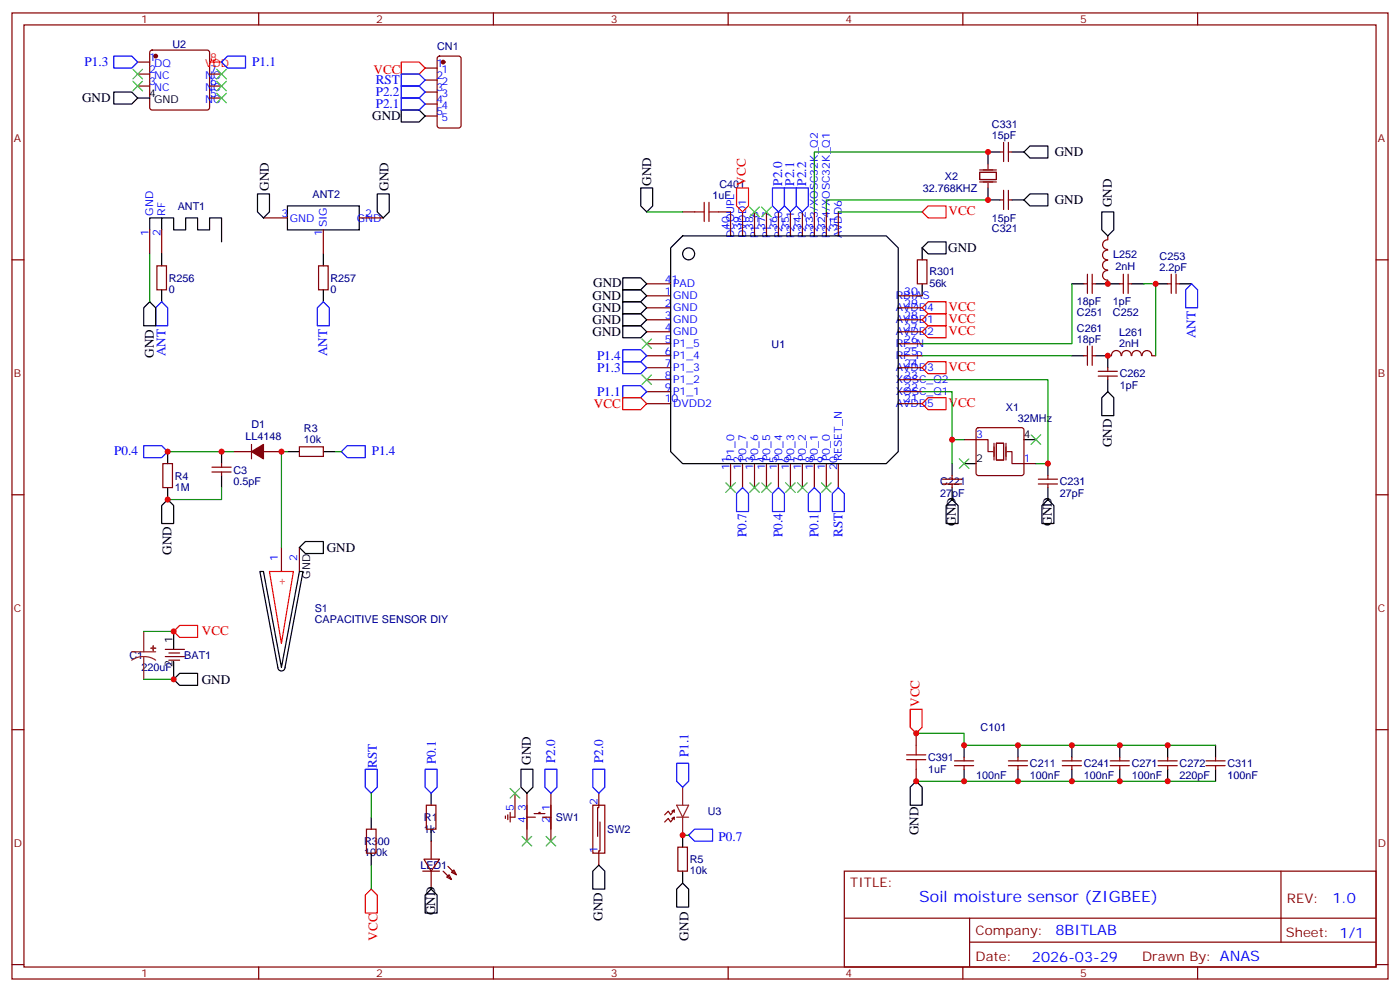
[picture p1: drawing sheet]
<svg xmlns="http://www.w3.org/2000/svg" width="412mm" height="292mm" viewBox="0 0 412 292" stroke-linecap="round" stroke-linejoin="round" font-family="sans-serif">
<g fill="none" stroke="#870000" stroke-width=".35">
<path d="M3.5 3.8h405.4v284.3h-405.4zM7.1 7.3h398.2v277.3h-398.2zM40.6 18.3h3.5M44.3 15l.5-.3h16.2l.5 .3 .2 .5v16.2l-.2 .5-.5 .2h-16.2l-.5-.2-.2-.5v-16.2zM76.2 3.8v3.5M129 16.7l.5-.2h5.6l.7 .4v20.1l-.4 .6-5.9 .1-.7-.5v-20zM145.3 3.8v3.5M214.5 3.8v3.5M283.6 3.8v3.5M352.8 3.8v3.5M40.6 21.8h3.5M40.6 25.3h3.5"/>
<path d="M61.7 21.8h3.6M61.7 25.3h3.6M61.7 28.9h3.6M125.2 20h3.6M125.2 23.6h3.6M125.2 27.1h3.6M125.2 30.6h3.6M125.2 34.1h3.6M294.6 58.8h1M294.6 44.7h1M295.6 41.9v5.7M295.6 56v5.7"/>
<path d="M297 41.9v5.7M297 56v5.7M297 58.8h1.1M297 44.7h1.1M3.5 76.5h3.6M44.1 67.7v7M46.2 78.2h2.8v7.1h-2.8zM47.6 67.7v7M77.6 64.1h7.1M93.8 78.2h2.9v7.1h-2.9zM95.2 67.7v7M105.8 64.1h7.1"/>
<path d="M201.1 62.4h3.5M211.7 62.4h3.5v7M218.7 62.4v7M222.2 62.4v7M225.8 62.4v7M229.3 62.4v7M232.8 62.4v7M236.4 62.4v7M239.9 62.4v7M243.4 62.4v7M246.9 62.4v7M270.2 76.5h2.8v7h-2.8z"/>
<path d="M326.3 76.6a1.41 1.41 0 0 0-1.5 1.4 1.41 1.41 0 0 0 1.5 1.4M326.3 73.6a1.41 1.41 0 0 0-1.5 1.5 1.41 1.41 0 0 0 1.5 1.4M326.3 79.6a1.41 1.41 0 0 0-1.5 1.4 1.41 1.41 0 0 0 1.5 1.4M326.3 70.6a1.41 1.41 0 0 0-1.5 1.4 1.41 1.41 0 0 0 1.5 1.4M326.3 69.4v1.1M405.3 76.5h3.6M190.5 83.5h7.1M190.5 87.1h7.1M190.5 90.6h7.1M190.5 94.1h7.1M190.5 97.6h7.1M264.6 87.1h7"/>
<path d="M264.6 90.6h7M264.6 94.1h7M264.6 97.6h7M319.3 83.5h1M320.3 80.7v5.7M321.7 80.7v5.7M321.7 83.5h1.1M326.3 82.5v1M329.8 83.5h1.1M330.9 80.7v5.7M332.3 83.5h1.1M332.3 80.7v5.7"/>
<path d="M344 83.5h1M345 80.7v5.7M346.4 83.5h1.1M346.4 80.7v5.7M190.5 104.7h7.1M190.5 101.2h7.1M190.5 108.2h7.1M190.5 111.8h7.1M190.5 115.3h7.1M190.5 118.8h7.1M264.6 104.7h7M264.6 101.2h7"/>
<path d="M264.6 108.2h7M264.6 111.8h7M264.6 115.3h7M264.6 118.8h7M319.3 104.7h1M320.3 101.9v5.6M321.7 101.9v5.6M321.7 104.7h1.1M323.5 110.7h5.6M323.5 109.3h5.6M326.3 104.7h1.1M326.3 108.2v1.1"/>
<path d="M326.3 110.7v1.1M327.4 104.7a1.41 1.41 0 0 1 1.4-1.5 1.41 1.41 0 0 1 1.4 1.5M330.4 104.7a1.41 1.41 0 0 1 1.4-1.5 1.41 1.41 0 0 1 1.4 1.5M333.4 104.7a1.41 1.41 0 0 1 1.4-1.5 1.41 1.41 0 0 1 1.4 1.5M336.4 104.7a1.41 1.41 0 0 1 1.5-1.5 1.41 1.41 0 0 1 1.4 1.5M339.4 104.7h1M48 136.5h2.8v7h-2.8zM62.4 138.9h5.7M62.4 137.5h5.7M65.3 136.5v1M65.3 138.9v1.1M68.8 132.9h5.3"/>
<path d="M74.1 130.8v4.2M77.6 132.9h5.3M88.2 131.5h7v2.8h-7zM215.2 136.5v7M218.7 136.5v7M222.2 136.5v7M225.8 136.5v7M229.3 136.5v7M232.8 136.5v7M236.4 136.5v7M239.9 136.5v7M243.4 136.5v7"/>
<path d="M246.9 136.5v7M280.5 140v1M284 129.4h3.5M287.7 126.1l.5-.2h12.7l.5 .2 .2 .5v12.7l-.2 .5-.5 .2h-12.7l-.5-.3-.2-.4v-12.7zM301.6 136.5h3.6M308.7 140v1M3.5 145.6h3.6M277.6 142.5h5.7M277.6 141h5.7M280.5 142.5v1M305.9 142.5h5.6M305.9 141h5.6"/>
<path d="M308.7 142.5v1M405.3 145.6h3.6M82.9 161.1v7.1M88.2 161.1v7.1M48.7 193.3h5.6M48.7 191.1h5.6M49.7 194.3h3.2M49.7 192.2h3.2M3.5 214.8h3.6M269.9 215.8v3.6M405.3 214.8h3.6M125.6 237h2.8v7.1h-2.8z"/>
<path d="M149.6 239.8v1.4M150.3 239.1v2.8M151.7 233.5v7h-1.4M155.2 233.5v14.1M157.3 239.5h3.2M158.7 239.5v-.4h.4v.4M162.3 233.5v14.1M174.6 237h3.6v14.1h-3.6zM176.4 233.5v4.2h-.4v8.5M197.9 238.8l.7-.4-1 1.4-.8-1-1 1M198.6 238.4v.7M269.9 226.4v3.5"/>
<path d="M281.2 225.4h5.6M281.2 223.9h5.6M284 222.9v1M284 225.4v1M297 225.4h5.7M297 223.9h5.7M299.9 222.9v1M299.9 225.4v1M312.9 225.4h5.7M312.9 223.9h5.7M315.7 222.9v1M315.7 225.4v1"/>
<path d="M327 225.4h5.7M327 223.9h5.7M329.8 222.9v1M329.8 225.4v1M341.1 225.4h5.7M341.1 223.9h5.7M344 222.9v1M344 225.4v1M355.2 225.4h5.7M355.2 223.9h5.7M358.1 222.9v1M358.1 225.4v1"/>
<path d="M107.9 244.1h2.9v7h-2.9zM124.5 256.4h5M124.9 252.9h4.6l-2.5 3.5zM127 247.6v5.3M127 256.4v5.3M130.5 256.4l2.5 2.5M131.6 258.2l.7-.7 .7 1.4zM131.9 255l2.5 2.5M133 256.8l.7-.8 .7 1.5zM148.9 240.2v.7M155.2 240.5h2.5M159.8 240.5h2.5"/>
<path d="M176.7 241.9v8.5h-.3v4.2M197.9 240.9l.7-.4-1 1.4-.8-1-1 1M198.6 240.5v.7M199.7 249.3h2.8v7.1h-2.8zM248.7 256.4h156.6v28.2h-156.6zM377.3 256.4v20.9M248.7 270.2h156.5M285.6 277.3h119.6M285.6 270.2v14.2M3.5 283.9h3.6M76.2 284.6v3.5M145.3 284.6v3.5"/>
<path d="M214.5 284.6v3.5M283.6 284.6v3.5M352.8 284.6v3.5M405.3 283.9h3.6"/>
</g>
<g fill="none" stroke="#000" stroke-width=".35">
<path d="M33.5 27.1h5.3l1.8 1.8-1.8 1.7h-5.3zM40.6 28.9h3.5M118.2 32.4h5.3l1.7 1.7-1.7 1.8h-5.3zM75.8 57.1h3.6v5.3l-1.8 1.7-1.8-1.7zM111.1 57.1h3.6v5.3l-1.8 1.7-1.8-1.7zM188.7 55.3h3.6v5.3l-1.8 1.8-1.8-1.8zM291 55.3v3.5h3.6M294.6 44.7h-3.6v3.6M298.1 58.8h3.5M298.1 44.7h3.5M303.4 43h5.3v3.5h-5.3l-1.8-1.8zM303.4 57.1h5.3v3.5h-5.3l-1.8-1.8z"/>
<path d="M47.6 67.7v-3.6h3.6v3.6h3.5v-3.6h3.5v3.6h3.5v-3.6h3.6v7.1M47.6 64.1h-3.5v3.6M47.6 74.7v3.5M84.7 60.6h21.1v7.1h-21.1zM95.2 74.7v3.5M201.1 69.4h60l3.5 3.6v59.9l-3.5 3.6h-60l-3.5-3.6v-59.9zM271.6 73v3.5M273.4 71.2h5.3v3.5h-5.3l-1.8-1.7zM324.6 62.4h3.5v5.3l-1.8 1.7-1.7-1.7zM42.3 90.6l1.8-1.8 1.8 1.8v5.3h-3.6zM47.6 85.3v3.5M95.2 85.3v3.5"/>
<path d="M183.4 81.8h5.3l1.8 1.7-1.8 1.8h-5.3zM183.4 95.9h5.3l1.8 1.7-1.8 1.8h-5.3zM183.4 92.4h5.3l1.8 1.7-1.8 1.8h-5.3zM183.4 88.8h5.3l1.8 1.8-1.8 1.8h-5.3zM183.4 85.3h5.3l1.8 1.8-1.8 1.7h-5.3zM271.6 83.5v3.6M315.7 83.5h3.6M322.8 83.5h7M333.4 83.5h3.5M340.4 83.5h3.6M347.5 83.5h3.5M315.7 104.7h3.6"/>
<path d="M322.8 104.7h3.5v3.5M326.3 115.3l1.8 1.8v5.2h-3.5v-5.2zM326.3 111.8v3.5M49.4 132.9v3.6M65.3 132.9v3.6M65.3 140v3.5M84.7 132.9h3.5M95.2 132.9h3.6M280.5 136.5v3.5M284 136.5h3.5M301.6 129.4h3.6M308.7 136.5v3.5"/>
<path d="M49.4 147l1.8 1.8v5.3h-3.6v-5.3zM49.4 143.5v3.5M278.7 148.8l1.8-1.8 1.7 1.8v5.3h-3.5zM280.5 143.5v3.5M306.9 148.8l1.8-1.8 1.7 1.8v5.3h-3.5zM308.7 143.5v3.5M76.6 168.2h1l5.3 28.2 5.3-28.2h1.1l-5.3 28.2a1.06 1.06 0 0 1-1.1 1.1 1.06 1.06 0 0 1-1.1-1.1zM88.2 161.1l1.8-1.7h5.2v3.5h-5.2zM51.2 200l1.7-1.8h5.3v3.5h-5.3zM51.2 185.8v5.3M51.2 194.7v5.3M284 219.4v3.5"/>
<path d="M299.9 219.4v3.5M315.7 219.4v3.5M329.8 219.4v3.5M344 219.4v3.5M358.1 219.4v3.5M127 233.5v3.5M153.5 226.4h3.5v5.3l-1.8 1.8-1.7-1.8zM268.1 231.7l1.8-1.8 1.7 1.8v5.3h-3.5zM284 226.4v3.5M299.9 226.4v3.5M315.7 226.4v3.5M329.8 226.4v3.5"/>
<path d="M344 226.4v3.5M358.1 226.4v3.5M109.4 240.5v3.6M109.4 251.1v3.5M127 244.1v3.5M176.4 254.6l1.8 1.8v5.3h-3.6v-5.3zM201.1 259.9l1.7 1.8v5.3h-3.5v-5.3zM201.1 245.8v3.5M201.1 256.4v3.5M125.2 263.5l1.8-1.8 1.8 1.8v5.2h-3.6z"/>
<circle cx="202.8" cy="74.7" r="1.76"/>
</g>
<g fill="#8c2424" stroke="#8c2424" stroke-width=".35">
<path d="M45.1 190.1l.1 1.4z"/>
<path d="M44.4 190.8h1.5z"/>
</g>
<path d="M38.8 191.8h7.1M42.3 193.3l1.9 .2 1.7 .8M42.3 193.3l-1.8 .2-1.7 .8M42.3 185.8v6M42.3 193.3v6.7M199.3 237h3.5l-1.7 3.5zM201.1 231.7v5.3M199.3 240.5h3.5M201.1 240.5v5.3" fill="none" stroke="#8c2424" stroke-width=".35"/>
<g fill="none" stroke="#f00" stroke-width=".35">
<path d="M61.7 18.3h3.6M118.2 18.3h5.3l1.7 1.7-1.7 1.8h-5.3zM217 55.3h3.5v5.3l-1.8 1.8-1.7-1.8zM271.6 62.4l1.8-1.8h5.3v3.5h-5.3zM271.6 97.6l1.8-1.7h5.3v3.5h-5.3zM271.6 94.1l1.8-1.7h5.3v3.5h-5.3zM271.6 90.6l1.8-1.8h5.3v3.6h-5.3zM183.4 117.1h5.3l1.8 1.7-1.8 1.8h-5.3zM271.6 108.2l1.8-1.7h5.3v3.5h-5.3zM271.6 118.8l1.8-1.7h5.3v3.5h-5.3zM79.4 168.2h7l-3.5 21.2zM52.9 184.1h5.3v3.5h-5.3l-1.7-1.8z"/>
<path d="M268.1 208.8h3.5v5.3l-1.7 1.7-1.8-1.7zM109.4 261.7l1.7 1.8v5.2h-3.5v-5.2z"/>
</g>
<g fill="#870000" stroke="#870000" stroke-width=".35">
<path d="M74.1 132.9l3.5-2.1v4.2z"/>
<circle cx="45.9" cy="16.5" r=".53"/>
<circle cx="130.5" cy="18.3" r=".53"/>
</g>
<path d="M288.6 50.7h4.9v2.1h-4.9zM288.6 53.6h4.9M288.6 50h4.9M291 48.3v1.4M291 53.9v1.4M287.5 129.4h3.5v3.5h1.5M292.8 130.5v4.9M293.5 130.5h2.1v4.9h-2.1zM296.3 130.5v4.9M296.7 132.9h1.4v3.6h3.5" fill="none" stroke="#870012" stroke-width=".35"/>
<path d="M207.4 59.5v5.7M208.8 59.5v5.7M204.6 62.4h2.8M208.8 62.4h2.9M269.9 219.4v2.8M267.1 223.6h5.6M267.1 222.2h5.6M269.9 223.6v2.8" fill="none" stroke="#a10000" stroke-width=".35"/>
<g fill="none" stroke="#00f" stroke-width=".35">
<path d="M33.5 16.5h5.3l1.8 1.8-1.8 1.7h-5.3zM65.3 18.3l1.7-1.8h5.3v3.5h-5.3zM118.2 21.8h5.3l1.7 1.8-1.7 1.7h-5.3zM118.2 25.3h5.3l1.7 1.8-1.7 1.8h-5.3zM118.2 28.9h5.3l1.7 1.7-1.7 1.8h-5.3zM227.5 55.3h3.6v5.3l-1.8 1.8-1.8-1.8zM231.1 55.3h3.5v5.3l-1.8 1.8-1.7-1.8zM234.6 55.3h3.5v5.3l-1.7 1.8-1.8-1.8zM47.6 88.8l1.8 1.8v5.3h-3.5v-5.3zM95.2 88.8l1.8 1.8v5.3h-3.5v-5.3zM349.2 85.3l1.8-1.8 1.8 1.8v5.3h-3.6zM183.4 102.9h5.3l1.8 1.8-1.8 1.8h-5.3z"/>
<path d="M183.4 106.5h5.3l1.8 1.7-1.8 1.8h-5.3zM183.4 113.5h5.3l1.8 1.8-1.8 1.8h-5.3zM42.3 131.2h5.3l1.8 1.7-1.8 1.8h-5.3zM102.3 131.2h5.3v3.5h-5.3l-1.8-1.8zM218.7 143.5l1.8 1.8v5.3h-3.5v-5.3zM229.3 143.5l1.8 1.8v5.3h-3.6v-5.3zM239.9 143.5l1.8 1.8v5.3h-3.6v-5.3zM246.9 143.5l1.8 1.8v5.3h-3.5v-5.3zM107.6 226.4h3.5v5.3l-1.7 1.8-1.8-1.8zM125.2 226.4h3.6v5.3l-1.8 1.8-1.8-1.8zM160.5 226.4h3.5v5.3l-1.7 1.8-1.8-1.8zM174.6 226.4h3.6v5.3l-1.8 1.8-1.8-1.8z"/>
<path d="M199.3 224.6h3.5v5.3l-1.7 1.8-1.8-1.8zM202.8 245.8l1.8-1.7h5.3v3.5h-5.3z"/>
</g>
<g fill="none" stroke="#008700" stroke-width=".35">
<path d="M291 58.8h-47.6v3.6M291 44.7h-51.1v17.7M44.1 74.7v14.1M190.5 62.4h10.6M246.9 62.4h24.7M315.7 83.5v17.7h-44.1M336.9 83.5h3.5v21.2M271.6 115.3h8.9v14.1h3.5M271.6 111.8h37.1v24.7h-3.5M271.6 104.7h44.1M49.4 132.9h19.4M84.7 132.9h-1.8v28.2"/>
<path d="M98.8 132.9h1.7M280.5 129.4v7.1M65.3 143.5v3.5h-15.9M42.3 200h8.9M42.3 185.8h8.9M269.9 215.8h14.1v3.6h74.1M109.4 233.5v7M269.9 229.9h88.2M109.4 254.6v7.1M201.1 245.8h1.7"/>
</g>
<g fill="#c00">
<circle cx="51.2" cy="185.8" r=".88"/>
<circle cx="51.2" cy="200" r=".88"/>
<circle cx="65.3" cy="132.9" r=".88"/>
<circle cx="82.9" cy="132.9" r=".88"/>
<circle cx="49.4" cy="132.9" r=".88"/>
<circle cx="49.4" cy="147" r=".88"/>
<circle cx="291" cy="44.7" r=".88"/>
<circle cx="291" cy="58.8" r=".88"/>
<circle cx="326.3" cy="83.5" r=".88"/>
<circle cx="326.3" cy="104.7" r=".88"/>
<circle cx="340.4" cy="83.5" r=".88"/>
<circle cx="269.9" cy="215.8" r=".88"/>
<circle cx="269.9" cy="229.9" r=".88"/>
<circle cx="344" cy="229.9" r=".88"/>
<circle cx="329.8" cy="229.9" r=".88"/>
<circle cx="315.7" cy="229.9" r=".88"/>
<circle cx="299.9" cy="229.9" r=".88"/>
<circle cx="284" cy="229.9" r=".88"/>
<circle cx="284" cy="219.4" r=".88"/>
<circle cx="344" cy="219.4" r=".88"/>
<circle cx="329.8" cy="219.4" r=".88"/>
<circle cx="315.7" cy="219.4" r=".88"/>
<circle cx="299.9" cy="219.4" r=".88"/>
<circle cx="280.5" cy="129.4" r=".88"/>
<circle cx="308.7" cy="136.5" r=".88"/>
<circle cx="201.1" cy="245.8" r=".88"/>
</g>
<g fill="none" stroke="#3c3" stroke-width=".35">
<path d="M39.2 20.4l2.8 2.8M39.2 23.9l2.8 2.8M42 20.4l-2.8 2.8M42 23.9l-2.8 2.8M63.9 20.4l2.8 2.8M63.9 23.9l2.8 2.8M63.9 27.4l2.8 2.9M66.7 20.4l-2.8 2.8M66.7 23.9l-2.8 2.8M66.7 27.4l-2.8 2.9M220.8 61l2.9 2.8M223.7 61l-2.9 2.8"/>
<path d="M224.4 61l2.8 2.8M227.2 61l-2.8 2.8M189.1 99.8l2.8 2.8M191.9 99.8l-2.8 2.8M189.1 110.3l2.8 2.9M191.9 110.3l-2.8 2.9M282.6 135l2.8 2.9M285.4 135l-2.8 2.9M303.7 128l2.9 2.8M306.6 128l-2.9 2.8M213.8 142.1l2.8 2.8M216.6 142.1l-2.8 2.8"/>
<path d="M220.8 142.1l2.9 2.8M223.7 142.1l-2.9 2.8M224.4 142.1l2.8 2.8M227.2 142.1l-2.8 2.8M231.4 142.1l2.8 2.8M234.2 142.1l-2.8 2.8M234.9 142.1l2.9 2.8M237.8 142.1l-2.9 2.8M242 142.1l2.8 2.8M244.8 142.1l-2.8 2.8M150.3 232.1l2.8 2.8M153.1 232.1l-2.8 2.8"/>
<path d="M153.8 246.2l2.8 2.8M156.6 246.2l-2.8 2.8M160.9 246.2l2.8 2.8M163.7 246.2l-2.8 2.8"/>
</g>
<text font-size="4.6" fill="#00f" x="270.8" y="265.4">Soil moisture sensor (ZIGBEE)</text>
<g font-size="4.2" fill="#00f">
<text x="392.5" y="265.7">1.0</text>
<text x="310.9" y="275.2">8BITLAB</text>
<text x="304" y="283">2026-03-29</text>
</g>
<g font-size="3.9" fill="#00f">
<text x="24.9" y="19.5">P1.3</text>
<text x="74.3" y="19.5">P1.1</text>
<text x="110.7" y="24.8">RST</text>
<text x="110.7" y="28.2">P2.2</text>
<text x="110.7" y="31.8">P2.1</text>
<text x="230.4" y="54.6" transform="rotate(-90 230.4 54.6)">P2.0</text>
<text x="234" y="54.6" transform="rotate(-90 234 54.6)">P2.1</text>
<text x="237.5" y="54.6" transform="rotate(-90 237.5 54.6)">P2.2</text>
<text x="352.2" y="99.5" transform="rotate(-90 352.2 99.5)">ANT</text>
<text x="48.8" y="104.8" transform="rotate(-90 48.8 104.8)">ANT</text>
<text x="96.4" y="104.8" transform="rotate(-90 96.4 104.8)">ANT</text>
<text x="175.9" y="105.9">P1.4</text>
<text x="175.9" y="109.4">P1.3</text>
<text x="175.9" y="116.5">P1.1</text>
<text x="33.6" y="134.1">P0.4</text>
<text x="109.5" y="134.1">P1.4</text>
<text x="219.9" y="158.2" transform="rotate(-90 219.9 158.2)">P0.7</text>
<text x="230.5" y="158.2" transform="rotate(-90 230.5 158.2)">P0.4</text>
<text x="241.1" y="158.2" transform="rotate(-90 241.1 158.2)">P0.1</text>
<text x="248.2" y="158.1" transform="rotate(-90 248.2 158.1)">RST</text>
<text x="111" y="226" transform="rotate(-90 111 226)">RST</text>
<text x="128.4" y="225" transform="rotate(-90 128.4 225)">P0.1</text>
<text x="163.5" y="224.6" transform="rotate(-90 163.5 224.6)">P2.0</text>
<text x="177.7" y="224.6" transform="rotate(-90 177.7 224.6)">P2.0</text>
<text x="202.8" y="222.9" transform="rotate(-90 202.8 222.9)">P1.1</text>
<text x="211.7" y="247.6">P0.7</text>
</g>
<g font-size="3.9" fill="#f00">
<text x="110.1" y="21.8">VCC</text>
<text x="219.7" y="54.6" transform="rotate(-90 219.7 54.6)">VCC</text>
<text x="279.4" y="63.4">VCC</text>
<text x="279.4" y="95.1">VCC</text>
<text x="279.4" y="91.6">VCC</text>
<text x="279.4" y="98.7">VCC</text>
<text x="279.4" y="109.3">VCC</text>
<text x="279.4" y="119.8">VCC</text>
<text x="174.9" y="120.1">VCC</text>
<text x="59.5" y="186.9">VCC</text>
<text x="270.9" y="208.1" transform="rotate(-90 270.9 208.1)">VCC</text>
<text x="111.2" y="276.9" transform="rotate(-90 111.2 276.9)">VCC</text>
</g>
<g font-size="3.9">
<text x="24.2" y="30.1">GND</text>
<text x="109.6" y="35.3">GND</text>
<text x="310.7" y="45.9">GND</text>
<text x="79.2" y="56.2" transform="rotate(-90 79.2 56.2)">GND</text>
<text x="114.5" y="56.2" transform="rotate(-90 114.5 56.2)">GND</text>
<text x="191.8" y="54.7" transform="rotate(-90 191.8 54.7)">GND</text>
<text x="310.7" y="60">GND</text>
<text x="327.5" y="61" transform="rotate(-90 327.5 61)">GND</text>
<text x="279.3" y="74.1">GND</text>
<text x="174.5" y="88.3">GND</text>
<text x="174.7" y="84.5">GND</text>
<text x="174.5" y="95.3">GND</text>
<text x="174.5" y="91.8">GND</text>
<text x="174.5" y="98.9">GND</text>
<text x="45.3" y="105.3" transform="rotate(-90 45.3 105.3)">GND</text>
<text x="327.5" y="131.6" transform="rotate(-90 327.5 131.6)">GND</text>
<text x="281.6" y="154.7" transform="rotate(-90 281.6 154.7)">GND</text>
<text x="309.8" y="154.7" transform="rotate(-90 309.8 154.7)">GND</text>
<text x="50.5" y="163.3" transform="rotate(-90 50.5 163.3)">GND</text>
<text x="96.3" y="162.4">GND</text>
<text x="59.4" y="201.3">GND</text>
<text x="156.4" y="225.1" transform="rotate(-90 156.4 225.1)">GND</text>
<text x="270.6" y="245.9" transform="rotate(-90 270.6 245.9)">GND</text>
<text x="128.1" y="269.4" transform="rotate(-90 128.1 269.4)">GND</text>
<text x="177.5" y="271.1" transform="rotate(-90 177.5 271.1)">GND</text>
<text x="202.8" y="276.8" transform="rotate(-90 202.8 276.8)">GND</text>
</g>
<g font-size="3.9" fill="#800">
<text x="250.5" y="261">TITLE:</text>
<text x="379.1" y="265.7">REV:</text>
<text x="287.4" y="275.2">Company:</text>
<text x="378.7" y="275.8">Sheet: 1/1</text>
<text x="287.4" y="282.9">Date:</text>
<text x="336.4" y="282.9">Drawn By: ANAS</text>
</g>
<g font-size="3.2" fill="#800">
<text x="41.6" y="6.8">1</text>
<text x="110.8" y="6.8">2</text>
<text x="179.9" y="6.8">3</text>
<text x="249.1" y="6.8">4</text>
<text x="318.2" y="6.8">5</text>
<text x="4.1" y="41.9">A</text>
<text x="405.9" y="41.9">A</text>
<text x="4.1" y="111.1">B</text>
<text x="405.9" y="111.1">B</text>
<text x="4.1" y="180.2">C</text>
<text x="405.9" y="180.2">C</text>
<text x="4.1" y="249.3">D</text>
<text x="405.9" y="249.3">D</text>
<text x="41.6" y="287.6">1</text>
<text x="110.8" y="287.6">2</text>
<text x="179.9" y="287.6">3</text>
<text x="249.1" y="287.6">4</text>
<text x="318.2" y="287.6">5</text>
</g>
<g font-size="3.2" fill="#00f">
<text x="43.9" y="17.9">1</text>
<text x="43.9" y="21.4">2</text>
<text x="45.4" y="19.7">DQ</text>
<text x="45.4" y="23.2">NC</text>
<text x="60.4" y="23.2">NC</text>
<text x="61.9" y="21.4">7</text>
<text x="128.6" y="19.7">1</text>
<text x="128.6" y="23.2">2</text>
<text x="130.1" y="21.4">1</text>
<text x="43.9" y="25">3</text>
<text x="45.4" y="26.7">NC</text>
<text x="60.4" y="26.7">NC</text>
<text x="61.9" y="28.5">5</text>
<text x="61.9" y="25">6</text>
<text x="128.6" y="26.7">3</text>
<text x="130.1" y="25">2</text>
<text x="130.1" y="28.5">3</text>
<text x="60.4" y="30.3">NC</text>
<text x="128.6" y="30.3">4</text>
<text x="128.6" y="33.8">5</text>
<text x="130.1" y="32">4</text>
<text x="130.1" y="35.6">5</text>
<text x="45.2" y="63.4" transform="rotate(-90 45.2 63.4)">GND</text>
<text x="48.7" y="63.4" transform="rotate(-90 48.7 63.4)">RF</text>
<text x="82.9" y="63.8">3</text>
<text x="85.4" y="65.2">GND</text>
<text x="105.1" y="65.2">GND</text>
<text x="107.6" y="63.8">2</text>
<text x="43.7" y="69.4" transform="rotate(-90 43.7 69.4)">1</text>
<text x="47.3" y="69.4" transform="rotate(-90 47.3 69.4)">2</text>
<text x="94.9" y="69.4" transform="rotate(-90 94.9 69.4)">1</text>
<text x="96.3" y="67" transform="rotate(-90 96.3 67)">SIG</text>
<text x="214.8" y="67.7" transform="rotate(-90 214.8 67.7)">40</text>
<text x="216.3" y="70.1" transform="rotate(-90 216.3 70.1)">DCOUPL</text>
<text x="218.4" y="67.7" transform="rotate(-90 218.4 67.7)">39</text>
<text x="219.8" y="70.1" transform="rotate(-90 219.8 70.1)">DVDD1</text>
<text x="221.9" y="67.7" transform="rotate(-90 221.9 67.7)">38</text>
<text x="223.3" y="70.1" transform="rotate(-90 223.3 70.1)">P1_6</text>
<text x="225.4" y="67.7" transform="rotate(-90 225.4 67.7)">37</text>
<text x="226.8" y="70.1" transform="rotate(-90 226.8 70.1)">P1_7</text>
<text x="229" y="67.7" transform="rotate(-90 229 67.7)">36</text>
<text x="230.4" y="70.1" transform="rotate(-90 230.4 70.1)">P2_0</text>
<text x="232.5" y="67.7" transform="rotate(-90 232.5 67.7)">35</text>
<text x="233.9" y="70.1" transform="rotate(-90 233.9 70.1)">P2_1</text>
<text x="236" y="67.7" transform="rotate(-90 236 67.7)">34</text>
<text x="237.4" y="70.1" transform="rotate(-90 237.4 70.1)">P2_2</text>
<text x="239.5" y="67.7" transform="rotate(-90 239.5 67.7)">33</text>
<text x="240.9" y="70.1" transform="rotate(-90 240.9 70.1)">P2_3/XOSC32K_Q2</text>
<text x="243.1" y="67.7" transform="rotate(-90 243.1 67.7)">32</text>
<text x="244.5" y="70.1" transform="rotate(-90 244.5 70.1)">P2_4/XOSC32K_Q1</text>
<text x="246.6" y="67.7" transform="rotate(-90 246.6 67.7)">31</text>
<text x="248" y="70.1" transform="rotate(-90 248 70.1)">AVDD6</text>
<text x="195.8" y="83.2">41</text>
<text x="195.8" y="86.7">1</text>
<text x="198.3" y="88.1">GND</text>
<text x="198.3" y="84.6">PAD</text>
<text x="263.9" y="88.1">RBIAS</text>
<text x="266.3" y="86.7">30</text>
<text x="195.8" y="90.2">2</text>
<text x="195.8" y="93.8">3</text>
<text x="198.3" y="91.7">GND</text>
<text x="198.3" y="95.2">GND</text>
<text x="263.9" y="95.2">AVDD1</text>
<text x="263.9" y="91.7">AVDD4</text>
<text x="266.3" y="93.8">28</text>
<text x="266.3" y="90.2">29</text>
<text x="195.8" y="97.3">4</text>
<text x="195.8" y="100.8">5</text>
<text x="198.3" y="98.7">GND</text>
<text x="263.9" y="98.7">AVDD2</text>
<text x="266.3" y="100.8">26</text>
<text x="266.3" y="97.3">27</text>
<text x="195.8" y="104.4">6</text>
<text x="195.8" y="107.9">7</text>
<text x="198.3" y="102.2">P1_5</text>
<text x="198.3" y="105.8">P1_4</text>
<text x="263.9" y="105.8">RF_P</text>
<text x="263.9" y="102.2">RF_N</text>
<text x="266.3" y="107.9">24</text>
<text x="266.3" y="104.4">25</text>
<text x="195.8" y="111.4">8</text>
<text x="198.3" y="109.3">P1_3</text>
<text x="198.3" y="112.8">P1_2</text>
<text x="263.9" y="112.8">XOSC_Q2</text>
<text x="263.9" y="109.3">AVDD3</text>
<text x="266.3" y="111.4">23</text>
<text x="195.8" y="114.9">9</text>
<text x="195.8" y="118.5">10</text>
<text x="198.3" y="116.3">P1_1</text>
<text x="198.3" y="119.9">DVDD2</text>
<text x="263.9" y="119.9">AVDD5</text>
<text x="263.9" y="116.3">XOSC_Q1</text>
<text x="266.3" y="118.5">21</text>
<text x="266.3" y="114.9">22</text>
<text x="287.5" y="129">3</text>
<text x="216.3" y="135.7" transform="rotate(-90 216.3 135.7)">P1_0</text>
<text x="219.8" y="135.7" transform="rotate(-90 219.8 135.7)">P0_7</text>
<text x="223.3" y="135.7" transform="rotate(-90 223.3 135.7)">P0_6</text>
<text x="226.8" y="135.7" transform="rotate(-90 226.8 135.7)">P0_5</text>
<text x="230.4" y="135.7" transform="rotate(-90 230.4 135.7)">P0_4</text>
<text x="233.9" y="135.7" transform="rotate(-90 233.9 135.7)">P0_3</text>
<text x="237.4" y="135.7" transform="rotate(-90 237.4 135.7)">P0_2</text>
<text x="240.9" y="135.7" transform="rotate(-90 240.9 135.7)">P0_1</text>
<text x="244.5" y="135.7" transform="rotate(-90 244.5 135.7)">P0_0</text>
<text x="248" y="135.7" transform="rotate(-90 248 135.7)">RESET_N</text>
<text x="301.6" y="136.1">1</text>
<text x="214.8" y="138.2" transform="rotate(-90 214.8 138.2)">11</text>
<text x="218.4" y="138.2" transform="rotate(-90 218.4 138.2)">12</text>
<text x="221.9" y="138.2" transform="rotate(-90 221.9 138.2)">13</text>
<text x="225.4" y="138.2" transform="rotate(-90 225.4 138.2)">14</text>
<text x="229" y="138.2" transform="rotate(-90 229 138.2)">15</text>
<text x="232.5" y="138.2" transform="rotate(-90 232.5 138.2)">16</text>
<text x="236" y="138.2" transform="rotate(-90 236 138.2)">17</text>
<text x="239.5" y="138.2" transform="rotate(-90 239.5 138.2)">18</text>
<text x="243.1" y="138.2" transform="rotate(-90 243.1 138.2)">19</text>
<text x="246.6" y="138.2" transform="rotate(-90 246.6 138.2)">20</text>
<text x="81.8" y="165" transform="rotate(-90 81.8 165)">1</text>
<text x="87.5" y="165" transform="rotate(-90 87.5 165)">2</text>
<text x="151.3" y="238.8" transform="rotate(-90 151.3 238.8)">5</text>
<text x="154.9" y="238.8" transform="rotate(-90 154.9 238.8)">3</text>
<text x="161.9" y="238.8" transform="rotate(-90 161.9 238.8)">1</text>
<text x="176" y="237" transform="rotate(-90 176 237)">2</text>
<text x="154.9" y="242.3" transform="rotate(-90 154.9 242.3)">4</text>
<text x="161.9" y="242.3" transform="rotate(-90 161.9 242.3)">2</text>
<text x="176" y="251.1" transform="rotate(-90 176 251.1)">1</text>
</g>
<g font-size="3.2" fill="#000080">
<text x="50.8" y="14.2">U2</text>
<text x="128.8" y="14.7">CN1</text>
<text x="292.2" y="40.9">15pF</text>
<text x="292.2" y="37.7">C331</text>
<text x="278.3" y="53">X2</text>
<text x="92" y="58.2">ANT2</text>
<text x="209.9" y="58.5">1uF</text>
<text x="211.9" y="55.3">C401</text>
<text x="271.8" y="56.6">32.768KHZ</text>
<text x="52.4" y="61.7">ANT1</text>
<text x="292.2" y="65.2">15pF</text>
<text x="292.2" y="68.4">C321</text>
<text x="328" y="75.9">L252</text>
<text x="341.6" y="76.5">C253</text>
<text x="49.7" y="83">R256</text>
<text x="97.4" y="83">R257</text>
<text x="273.8" y="81.1">R301</text>
<text x="328.6" y="79.4">2nH</text>
<text x="341.6" y="79.7">2.2pF</text>
<text x="49.7" y="86.2">0</text>
<text x="97.4" y="86.3">0</text>
<text x="273.8" y="84.6">56k</text>
<text x="317.2" y="89.9">18pF</text>
<text x="327.8" y="89.9">1pF</text>
<text x="317.2" y="93.1">C251</text>
<text x="327.8" y="93.1">C252</text>
<text x="317.2" y="100.8">18pF</text>
<text x="317.2" y="97.6">C261</text>
<text x="329.7" y="98.9">L261</text>
<text x="227.3" y="102.4">U1</text>
<text x="329.7" y="102.1">2nH</text>
<text x="329.8" y="111.1">C262</text>
<text x="329.8" y="114.6">1pF</text>
<text x="74.1" y="125.9">D1</text>
<text x="296.3" y="120.9">X1</text>
<text x="299.9" y="124.1">32MHz</text>
<text x="72.3" y="129.4">LL4148</text>
<text x="89.5" y="130.5">10k</text>
<text x="89.5" y="127.3">R3</text>
<text x="51.5" y="141.2">R4</text>
<text x="68.8" y="142.7">0.5pF</text>
<text x="68.8" y="139.5">C3</text>
<text x="276.9" y="142.8">C221</text>
<text x="312.2" y="142.8">C231</text>
<text x="51.5" y="144.4">1M</text>
<text x="276.9" y="146.3">27pF</text>
<text x="312.2" y="146.3">27pF</text>
<text x="92.7" y="183.3">CAPACITIVE SENSOR DIY</text>
<text x="92.7" y="180.1">S1</text>
<text x="38.1" y="194.1">C1</text>
<text x="41.7" y="197.6">220uF</text>
<text x="54.3" y="194.1">BAT1</text>
<text x="288.9" y="215.2">C101</text>
<text x="273.4" y="227.5">1uF</text>
<text x="273.4" y="223.9">C391</text>
<text x="303.4" y="225.7">C211</text>
<text x="319.3" y="225.7">C241</text>
<text x="333.4" y="225.7">C271</text>
<text x="347.5" y="225.7">C272</text>
<text x="361.6" y="225.7">C311</text>
<text x="287.5" y="229.2">100nF</text>
<text x="303.4" y="229.2">100nF</text>
<text x="319.3" y="229.2">100nF</text>
<text x="333.4" y="229.2">100nF</text>
<text x="347.5" y="229.2">220pF</text>
<text x="361.6" y="229.2">100nF</text>
<text x="208.5" y="240">U3</text>
<text x="124.9" y="245.1">1k</text>
<text x="124.9" y="241.6">R1</text>
<text x="163.7" y="241.8">SW1</text>
<text x="178.9" y="245.1">SW2</text>
<text x="107.2" y="252">100k</text>
<text x="107.2" y="248.8">R300</text>
<text x="123.8" y="255.7">LED1</text>
<text x="203.2" y="257.2">10k</text>
<text x="203.2" y="254">R5</text>
</g>
<g font-size="3.2" fill="#f00">
<text x="61.9" y="17.9">8</text>
<text x="60.4" y="19.7">VDD</text>
<text x="84" y="172.4" transform="rotate(-90 84 172.4)">+</text>
</g>
<g font-size="3.2">
<text x="43.9" y="28.5">4</text>
<text x="45.4" y="30.3">GND</text>
<text x="301.6" y="129">4</text>
<text x="287.5" y="136.1">2</text>
<text x="91.4" y="170.3" transform="rotate(-90 91.4 170.3)">GND</text>
<text x="50.8" y="189.4" transform="rotate(-90 50.8 189.4)">1</text>
<text x="50.8" y="196.4" transform="rotate(-90 50.8 196.4)">2</text>
</g>
</svg>
